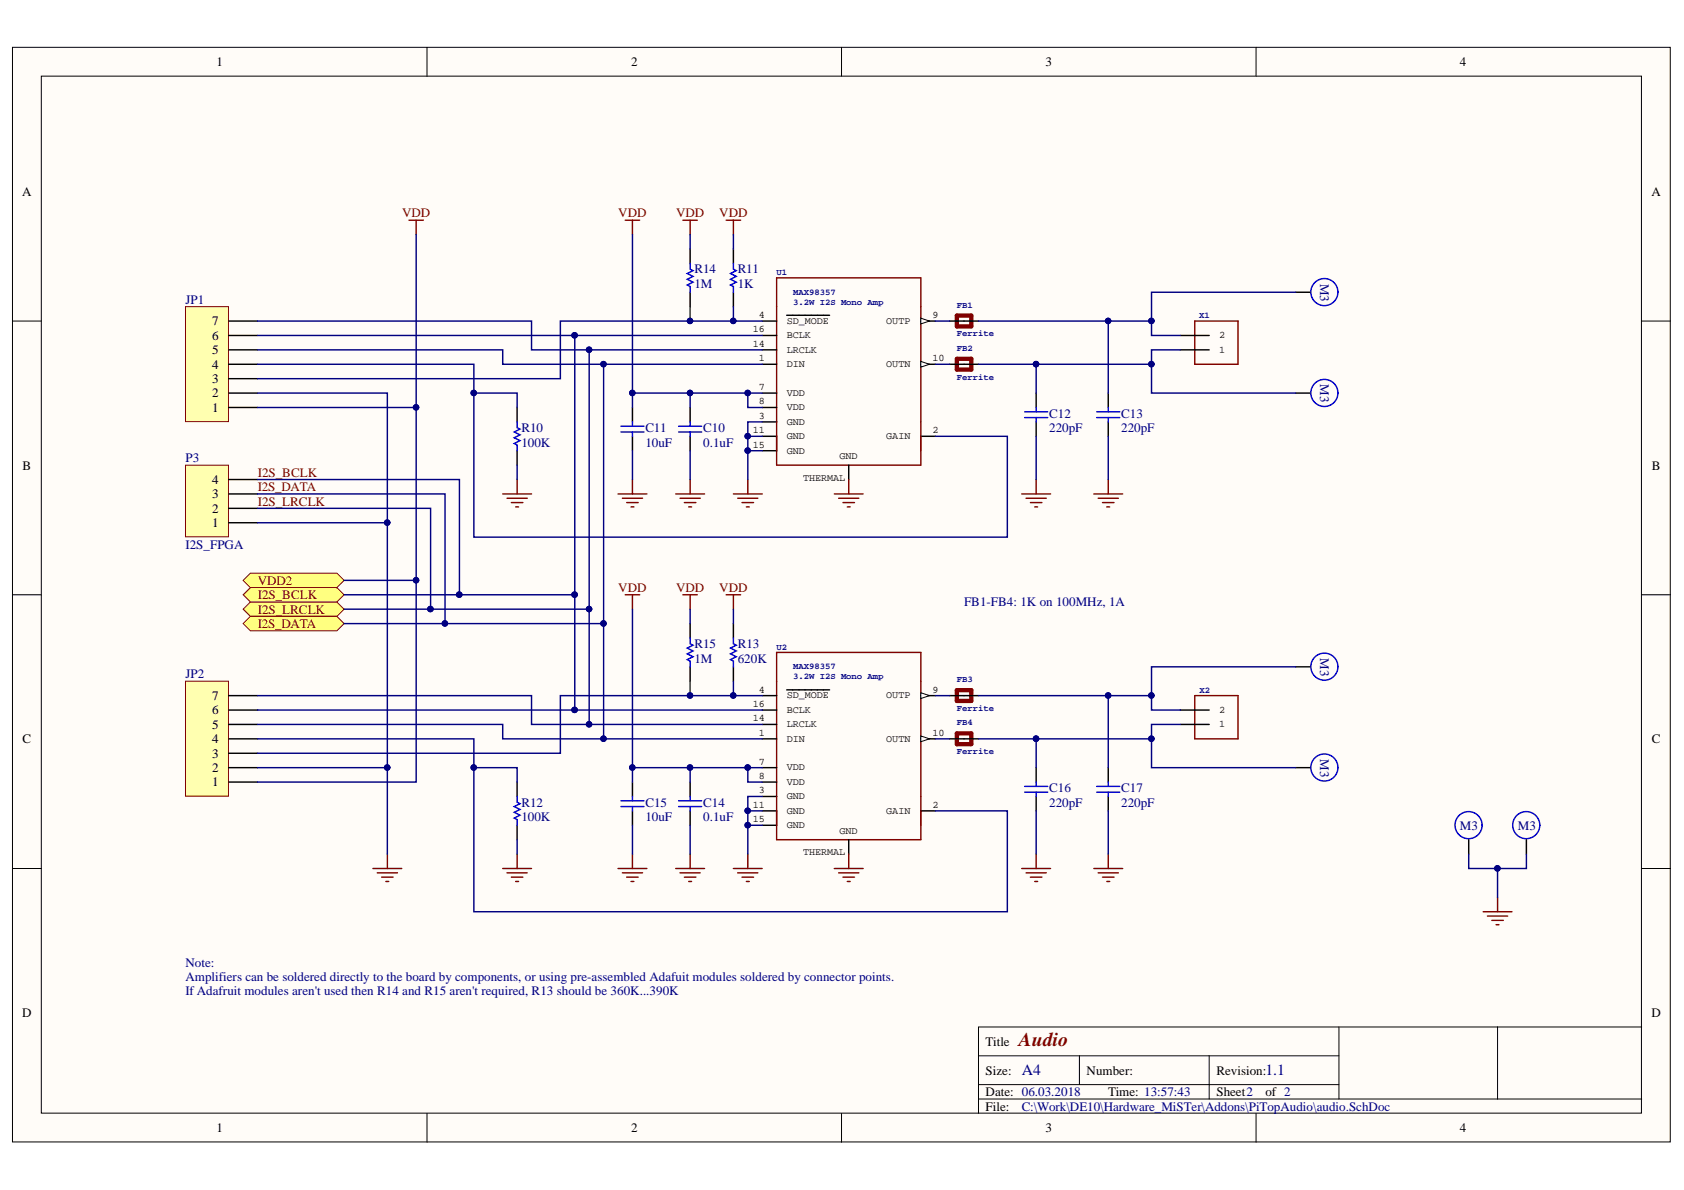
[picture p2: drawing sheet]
<svg xmlns="http://www.w3.org/2000/svg" width="297mm" height="210mm" viewBox="0 0 297 210" stroke-linecap="round" stroke-linejoin="round" font-family="sans-serif">
<g fill="#fffcf8" stroke="#000" stroke-width=".18">
<path d="M2.2 8.3h292.4v193.1h-292.4z"/>
<path d="M7.3 13.4h282.2v182.9h-282.2z"/>
</g>
<g fill="none" stroke="#000" stroke-width=".18">
<path d="M75.3 8.3v5.1M148.4 8.3v5.1M221.6 8.3v5.1M2.2 56.6h5.1M289.6 56.6h5.1M2.2 104.9h5.1M289.6 104.9h5.1M2.2 153.2h5.1M289.6 153.2h5.1M75.3 196.4v5.1M148.4 196.4v5.1M172.6 186.2h63.6"/>
<path d="M172.6 193.9h117M172.6 191.3h63.6M190.4 186.2v5.1M213.3 186.2v7.7M221.6 196.4v5.1M236.2 181.1v12.8M264.2 181.1h-91.6v15.3M289.6 181.1h-25.4v12.8"/>
</g>
<path d="M168.8 55.7h2.5v1.9h-2.5zM168.8 63.3h2.5v1.9h-2.5z" fill="none" stroke="#800000" stroke-width=".76"/>
<path d="M134.4 56.6h2.6M134.4 59.2h2.6M138.8 55.6h7.5M162.4 56.6h2.6M167.5 56.6h5.1M208.2 59.2h5.1M134.4 64.3h2.6M134.4 61.7h2.6M167.5 64.3h5.1M208.2 61.7h5.1" fill="none" stroke="#000" stroke-width=".25"/>
<path d="M72.1 38.8h2.6M73.4 38.8v2.6M110.3 38.8h2.5M111.6 38.8v2.6M120.5 38.8h2.5M121.7 38.8v2.6M210.7 56.6h7.7v7.7h-7.7zM137 74.4v-25.4h25.4v30.5M137 77v5h25.4" fill="none" stroke="#800000" stroke-width=".25"/>
<path d="M162.4 56.1l1.5 .5-1.5 .5z" fill="#fffcf8"/>
<path d="M162.4 56.1l1.5 .5-1.5 .5z" fill="none" stroke="#000" stroke-width=".18"/>
<path d="M162.4 64.3h2.6" fill="none" stroke="#000" stroke-width=".25"/>
<path d="M162.4 63.7l1.5 .6-1.5 .5z" fill="#fffcf8"/>
<path d="M162.4 63.7l1.5 .6-1.5 .5z" fill="none" stroke="#000" stroke-width=".18"/>
<g fill="none" stroke="#000" stroke-width=".25">
<path d="M121.7 43.9v2.6M121.7 51.5v2.6M111.6 71.9v2.5M111.6 77v2.5M121.7 71.9v2.5M121.7 77v2.5M134.4 71.9h2.6M134.4 74.4h2.6M134.4 77h2.6M134.4 69.3h2.6M134.4 79.5h2.6M162.4 77h2.6"/>
<path d="M182.8 69.3v2.6M182.8 74.4v2.6M195.5 69.3v2.6M195.5 74.4v2.6M149.7 82v2.6M134.4 122.7h2.6M134.4 130.3h2.6M134.4 127.8h2.6M134.4 125.2h2.6M138.8 121.7h7.5M162.4 122.7h2.6M167.5 122.7h5.1"/>
<path d="M167.5 130.3h5.1M208.2 127.8h5.1M208.2 125.2h5.1"/>
</g>
<path d="M137 74.4v5.1M162.4 77v5M110.3 104.9h2.5M111.6 104.9v2.6M120.5 104.9h2.5M121.7 104.9v2.6M210.7 122.7h7.7v7.6h-7.7zM137 140.5v-25.4h25.4v30.5M137 143v5.1h25.4" fill="none" stroke="#800000" stroke-width=".25"/>
<g fill="none" stroke="#00f" stroke-width=".25">
<path d="M121.7 46.5v1l.5 .2-1 .5 1 .6-1 .5 1 .5-1 .5 .5 .2v1M109.5 75.2h4.1M109.5 76.2h4.1M111.6 74.4v.8M111.6 76.2v.8M119.7 75.2h4.1M119.7 76.2h4.1M121.7 74.4v.8M121.7 76.2v.8M180.7 72.6h4.1M180.7 73.7h4.1M182.8 71.9v.7"/>
<path d="M182.8 73.7v.7M193.4 72.6h4.1M193.4 73.7h4.1M195.5 71.9v.7M195.5 73.7v.7"/>
</g>
<path d="M168.8 121.7h2.5v1.9h-2.5zM168.8 129.4h2.5v1.9h-2.5z" fill="none" stroke="#800000" stroke-width=".76"/>
<path d="M162.4 122.2l1.5 .5-1.5 .5z" fill="#fffcf8"/>
<path d="M162.4 122.2l1.5 .5-1.5 .5z" fill="none" stroke="#000" stroke-width=".18"/>
<path d="M162.4 130.3h2.6" fill="none" stroke="#000" stroke-width=".25"/>
<path d="M162.4 129.8l1.5 .5-1.5 .5z" fill="#fffcf8"/>
<path d="M162.4 129.8l1.5 .5-1.5 .5z" fill="none" stroke="#000" stroke-width=".18"/>
<g fill="none" stroke="#000" stroke-width=".25">
<path d="M129.4 43.9v2.6M129.4 51.5v2.6M228.5 51.5h2.6M91.2 71.9v2.5M91.2 79.5v2.5M228.5 69.3h2.6M121.7 110v2.5M121.7 117.6v2.6M129.4 110v2.5M129.4 117.6v2.6M228.5 117.6h2.6M91.2 137.9v2.6"/>
<path d="M111.6 137.9v2.6M121.7 137.9v2.6M134.4 137.9h2.6M134.4 135.4h2.6M182.8 135.4v2.5M195.5 135.4v2.5M228.5 135.4h2.6M91.2 145.6v2.5M111.6 143v2.6M121.7 143v2.6M134.4 140.5h2.6M134.4 143h2.6"/>
<path d="M134.4 145.6h2.6M149.7 148.1v2.6M162.4 143h2.6M182.8 140.5v2.5M195.5 140.5v2.5"/>
</g>
<path d="M128.1 38.8h2.5M129.4 38.8v2.6M128.1 104.9h2.5M129.4 104.9v2.6M137 140.5v5.1M162.4 143v5.1" fill="none" stroke="#800000" stroke-width=".25"/>
<g fill="none" stroke="#00f" stroke-width=".25">
<path d="M129.4 46.5v1l.5 .2-1 .5 1 .6-1 .5 1 .5-1 .5 .5 .2v1M91.2 74.4v1l.5 .3-1 .5 1 .5-1 .5 1 .5-1 .5 .5 .3v1M121.7 112.5v1.1l.5 .2-1 .5 1 .5-1 .5 1 .5-1 .5 .5 .3v1M129.4 112.5v1.1l.5 .2-1 .5 1 .5-1 .5 1 .5-1 .5 .5 .3v1M180.7 138.7h4.1M180.7 139.7h4.1M182.8 137.9v.8M182.8 139.7v.8M193.4 138.7h4.1M193.4 139.7h4.1M195.5 137.9v.8M195.5 139.7v.8"/>
<path d="M91.2 140.5v1l.5 .3-1 .5 1 .5-1 .5 1 .5-1 .5 .5 .3v1M109.5 141.3h4.1M109.5 142.3h4.1M111.6 140.5v.8M111.6 142.3v.7M119.7 141.3h4.1M119.7 142.3h4.1M121.7 140.5v.8M121.7 142.3v.7"/>
<circle cx="233.6" cy="51.5" r="2.39"/>
<circle cx="233.6" cy="69.3" r="2.39"/>
<circle cx="233.6" cy="117.6" r="2.39"/>
<circle cx="233.6" cy="135.4" r="2.39"/>
</g>
<path d="M32.7 54.1h7.6v20.3h-7.6z" fill="#ffffb0" stroke="#800000" stroke-width=".18"/>
<path d="M40.3 59.2h5.1M40.3 56.6h5.1M40.3 71.9h5.1M40.3 69.3h5.1M40.3 66.8h5.1M40.3 64.3h5.1M40.3 61.7h5.1" fill="none" stroke="#000" stroke-width=".25"/>
<path d="M32.7 120.2h7.6v20.2h-7.6z" fill="#ffffb0" stroke="#800000" stroke-width=".18"/>
<path d="M40.3 137.9h5.1M40.3 135.4h5.1M40.3 132.9h5.1M40.3 130.3h5.1M40.3 127.8h5.1M40.3 125.2h5.1M40.3 122.7h5.1" fill="none" stroke="#000" stroke-width=".25"/>
<g fill="none" stroke="#800000" stroke-width=".25">
<path d="M88.7 87.1h5.1M89.4 87.9h3.6M90.2 88.6h2M91 89.4h.5M91.2 84.6v2.5M109 87.1h5.1M109.8 87.9h3.5M110.5 88.6h2.1M111.3 89.4h.5M111.6 84.6v2.5M119.2 87.1h5.1M120 87.9h3.5"/>
<path d="M120.7 88.6h2M121.5 89.4h.5M121.7 84.6v2.5M129.4 87.1h5M130.1 87.9h3.6M130.9 88.6h2M131.6 89.4h.6M131.9 84.6v2.5M147.2 87.1h5M147.9 87.9h3.6M148.7 88.6h2M149.5 89.4h.5"/>
<path d="M149.7 84.6v2.5M180.2 87.1h5.1M181 87.9h3.5M181.8 88.6h2M182.5 89.4h.5M182.8 84.6v2.5M192.9 87.1h5.1M193.7 87.9h3.6M194.5 88.6h2M195.2 89.4h.5M195.5 84.6v2.5M65.8 153.2h5.1"/>
<path d="M66.5 154h3.6M67.3 154.7h2M68.1 155.5h.5M68.3 150.7v2.5M88.7 153.2h5.1M89.4 154h3.6M90.2 154.7h2M91 155.5h.5M91.2 150.7v2.5M109 153.2h5.1M109.8 154h3.5M110.5 154.7h2.1"/>
<path d="M111.3 155.5h.5M111.6 150.7v2.5M119.2 153.2h5.1M120 154h3.5M120.7 154.7h2M121.5 155.5h.5M121.7 150.7v2.5M129.4 153.2h5M130.1 154h3.6M130.9 154.7h2M131.6 155.5h.6M131.9 150.7v2.5"/>
<path d="M147.2 153.2h5M147.9 154h3.6M148.7 154.7h2M149.5 155.5h.5M149.7 150.7v2.5M180.2 153.2h5.1M181 154h3.5M181.8 154.7h2M182.5 155.5h.5M182.8 150.7v2.5M192.9 153.2h5.1M193.7 154h3.6"/>
<path d="M194.5 154.7h2M195.2 155.5h.5M195.5 150.7v2.5"/>
</g>
<g fill="#ffff80" stroke="#800000" stroke-width=".18">
<path d="M42.9 107.5l1.3-1.3h15.2l1.3 1.3-1.3 1.2h-15.2z" fill-rule="evenodd"/>
<path d="M42.9 110l1.3-1.3h15.2l1.3 1.3-1.3 1.3h-15.2z" fill-rule="evenodd"/>
<path d="M42.9 104.9l1.3-1.3h15.2l1.3 1.3-1.3 1.3h-15.2z" fill-rule="evenodd"/>
<path d="M42.9 102.4l1.3-1.3h15.2l1.3 1.3-1.3 1.2h-15.2z" fill-rule="evenodd"/>
</g>
<path d="M32.7 82h7.6v12.7h-7.6z" fill="#ffffb0" stroke="#800000" stroke-width=".18"/>
<path d="M40.3 92.2h5.1M40.3 89.7h5.1M40.3 87.1h5.1M40.3 84.6h5.1M259.1 148.1v2.6M269.2 148.1v2.6" fill="none" stroke="#000" stroke-width=".25"/>
<g fill="none" stroke="#00f" stroke-width=".25">
<circle cx="259" cy="145.5" r="2.39"/>
<circle cx="269.2" cy="145.5" r="2.39"/>
</g>
<path d="M264.2 158.3v2.5M261.6 160.8h5.1M262.4 161.6h3.5M263.1 162.3h2.1M263.9 163.1h.5" fill="none" stroke="#800000" stroke-width=".25"/>
<g fill="none" stroke="#000080" stroke-width=".25">
<path d="M45.4 59.2h89M45.4 56.6h48.4v5.1h40.6M73.4 41.4v30.5M101.4 59.2v66M111.6 41.4v27.9h22.8M121.7 41.4v2.5M129.4 41.4v2.5M129.4 54.1v2.5M134.4 56.6h-35.6v10.2h-53.4M165 56.6h2.5M172.6 56.6h30.5v2.6h5.1M195.5 56.6v12.7"/>
<path d="M228.5 51.5h-25.4v5.1M45.4 64.3h38.2v30.4h94.1v-17.7h-12.7M45.4 61.7h43.3v2.6h45.7M45.4 69.3h22.9v66.1M45.4 71.9h28v30.5h-12.7M83.6 69.3h7.6v2.6M103.9 61.7v66.1M106.5 64.3v66M111.6 69.3v2.6M111.6 79.5v5.1M121.7 69.3v2.6M121.7 79.5v5.1"/>
<path d="M131.9 69.3v2.6h2.5M131.9 77h2.5M131.9 79.5h2.5M134.4 74.4h-2.5v10.2M165 64.3h2.5M172.6 64.3h10.2M182.8 64.3v5M182.8 77v7.6M195.5 77v7.6M203.1 64.3v5h25.4M208.2 61.7h-5.1v2.6h-20.3M45.4 89.7h30.6v17.8"/>
<path d="M45.4 87.1h33.1v22.9M45.4 84.6h35.6v20.3M45.4 92.2h22.9M91.2 82v2.6M60.7 110h45.8M60.7 104.9h40.7M60.7 107.5h43.2M73.4 102.4v35.5h-28M111.6 107.5v27.9h22.8M121.7 107.5v2.5M129.4 107.5v2.5M228.5 117.6h-25.4v5.1"/>
<path d="M45.4 135.4h22.9v15.3M45.4 127.8h43.3v2.5h45.7M45.4 125.2h89M45.4 122.7h48.4v5.1h40.6M45.4 130.3h38.2v30.5h94.1v-17.8h-12.7M83.6 135.4h7.6v2.5M111.6 135.4v2.5M121.7 135.4v2.5M129.4 120.2v2.5M131.9 135.4v2.5h2.5M134.4 122.7h-35.6v10.2h-53.4M165 130.3h2.5"/>
<path d="M165 122.7h2.5M172.6 122.7h30.5v2.5h5.1M172.6 130.3h10.2M182.8 130.3v5.1M195.5 122.7v12.7M203.1 130.3v5.1h25.4M208.2 127.8h-5.1v2.5h-20.3M91.2 148.1v2.6M111.6 145.6v5.1M121.7 145.6v5.1M131.9 143h2.5M131.9 145.6h2.5"/>
<path d="M134.4 140.5h-2.5v10.2M182.8 143v7.7M195.5 143v7.7M259.1 150.7v2.5h10.1v-2.5M264.2 153.2v5.1"/>
</g>
<g fill="#000080" stroke="#000080" stroke-width=".18">
<circle cx="182.7" cy="64.2" r=".48"/>
<circle cx="203.1" cy="64.2" r=".48"/>
<circle cx="131.9" cy="79.5" r=".48"/>
<circle cx="131.9" cy="76.9" r=".48"/>
<circle cx="131.9" cy="69.3" r=".48"/>
<circle cx="121.7" cy="69.3" r=".48"/>
<circle cx="195.5" cy="56.6" r=".48"/>
<circle cx="203.1" cy="56.6" r=".48"/>
<circle cx="111.5" cy="69.3" r=".48"/>
<circle cx="121.7" cy="56.6" r=".48"/>
<circle cx="182.7" cy="130.3" r=".48"/>
<circle cx="203.1" cy="130.3" r=".48"/>
<circle cx="131.9" cy="145.5" r=".48"/>
<circle cx="131.9" cy="143" r=".48"/>
<circle cx="131.9" cy="135.4" r=".48"/>
<circle cx="121.7" cy="135.4" r=".48"/>
<circle cx="195.5" cy="122.7" r=".48"/>
<circle cx="203.1" cy="122.7" r=".48"/>
<circle cx="111.5" cy="135.4" r=".48"/>
<circle cx="121.7" cy="122.7" r=".48"/>
<circle cx="83.6" cy="135.4" r=".48"/>
<circle cx="83.6" cy="69.3" r=".48"/>
<circle cx="101.4" cy="59.1" r=".49"/>
<circle cx="101.4" cy="104.9" r=".49"/>
<circle cx="101.4" cy="125.2" r=".49"/>
<circle cx="106.4" cy="64.2" r=".48"/>
<circle cx="106.4" cy="110" r=".48"/>
<circle cx="106.4" cy="130.3" r=".48"/>
<circle cx="78.5" cy="110" r=".48"/>
<circle cx="129.3" cy="56.6" r=".48"/>
<circle cx="129.3" cy="122.7" r=".48"/>
<circle cx="68.3" cy="135.4" r=".48"/>
<circle cx="103.9" cy="127.8" r=".48"/>
<circle cx="103.9" cy="61.7" r=".48"/>
<circle cx="68.3" cy="92.2" r=".48"/>
<circle cx="81" cy="104.9" r=".49"/>
<circle cx="73.4" cy="71.9" r=".48"/>
<circle cx="73.4" cy="102.3" r=".48"/>
<circle cx="103.9" cy="107.4" r=".48"/>
<circle cx="75.9" cy="107.4" r=".49"/>
<circle cx="264.1" cy="153.2" r=".48"/>
</g>
<path d="M121.7 54.1v2.5M121.7 120.2v2.5" fill="none" stroke="#008000" stroke-width=".25"/>
<text font-size="3.4" fill="#800000" x="179.7" y="184.5">Audio</text>
<g font-size="2.7" fill="#000080">
<text x="180.2" y="189.7">A4</text>
<text x="223.2" y="189.7">1.1</text>
</g>
<g font-size="2.3">
<text x="38.2" y="11.7">1</text>
<text x="111.3" y="11.7">2</text>
<text x="184.4" y="11.7">3</text>
<text x="257.5" y="11.7">4</text>
<text x="3.9" y="34.5">A</text>
<text x="291.3" y="34.5">A</text>
<text x="37.4" y="60">6</text>
<text x="37.4" y="57.4">7</text>
<text x="37.4" y="65">4</text>
<text x="37.4" y="62.5">5</text>
<text x="37.4" y="70.1">2</text>
<text x="37.4" y="67.6">3</text>
<text x="37.4" y="72.6">1</text>
<text x="4" y="82.8">B</text>
<text x="291.4" y="82.8">B</text>
<text x="37.4" y="87.9">3</text>
<text x="37.4" y="85.4">4</text>
<text x="37.4" y="93">1</text>
<text x="37.4" y="90.4">2</text>
<text x="37.4" y="126">6</text>
<text x="37.4" y="123.5">7</text>
<text x="4" y="131.1">C</text>
<text x="37.4" y="131.1">4</text>
<text x="37.4" y="128.5">5</text>
<text x="291.4" y="131.1">C</text>
<text x="37.4" y="136.2">2</text>
<text x="37.4" y="133.7">3</text>
<text x="37.4" y="138.7">1</text>
<text x="3.9" y="179.4">D</text>
<text x="291.3" y="179.4">D</text>
<text x="173.9" y="184.5">Title</text>
<text x="173.9" y="189.6">Size:</text>
<text x="191.7" y="189.6">Number:</text>
<text x="214.6" y="189.6">Revision:</text>
<text x="173.9" y="193.4">Date: 06.03.2018</text>
<text x="173.9" y="195.9">File:</text>
<text x="195.5" y="193.4">Time: 13:57:43</text>
<text x="214.6" y="193.4">Sheet2</text>
<text x="223.2" y="193.4">of 2</text>
<text x="38.2" y="199.7">1</text>
<text x="111.3" y="199.7">2</text>
<text x="184.4" y="199.7">3</text>
<text x="257.5" y="199.7">4</text>
</g>
<g font-size="2.3" fill="#800000">
<text x="70.9" y="38.3">VDD</text>
<text x="109.1" y="38.3">VDD</text>
<text x="119.3" y="38.3">VDD</text>
<text x="126.9" y="38.3">VDD</text>
<text x="45.5" y="84.1">I2S_BCLK</text>
<text x="45.5" y="89.2">I2S_LRCLK</text>
<text x="45.5" y="86.6">I2S_DATA</text>
<text x="45.5" y="105.7">I2S_BCLK</text>
<text x="45.5" y="103.2">VDD2</text>
<text x="109.1" y="104.4">VDD</text>
<text x="119.3" y="104.4">VDD</text>
<text x="126.9" y="104.4">VDD</text>
<text x="45.5" y="108.2">I2S_LRCLK</text>
<text x="45.5" y="110.8">I2S_DATA</text>
</g>
<g font-size="2.3" fill="#000080">
<text x="32.7" y="53.6">JP1</text>
<text x="122.5" y="48.2">R14</text>
<text x="122.5" y="50.8">1M</text>
<text x="130.1" y="48.2">R11</text>
<text x="130.1" y="50.8">1K</text>
<text x="232.8" y="50" transform="rotate(90 232.8 50)">M3</text>
<text x="232.8" y="67.8" transform="rotate(90 232.8 67.8)">M3</text>
<text x="92" y="76.2">R10</text>
<text x="113.8" y="76.2">C11</text>
<text x="124" y="76.2">C10</text>
<text x="185.1" y="76.2">220pF</text>
<text x="185.1" y="73.7">C12</text>
<text x="197.8" y="76.2">220pF</text>
<text x="197.8" y="73.7">C13</text>
<text x="32.7" y="81.6">P3</text>
<text x="92" y="78.8">100K</text>
<text x="113.8" y="78.8">10uF</text>
<text x="124" y="78.8">0.1uF</text>
<text x="32.7" y="96.8">I2S_FPGA</text>
<text x="170" y="107">FB1-FB4: 1K on 100MHz, 1A</text>
<text x="32.7" y="119.7">JP2</text>
<text x="122.5" y="114.3">R15</text>
<text x="122.5" y="116.9">1M</text>
<text x="130.1" y="114.3">R13</text>
<text x="130.1" y="116.9">620K</text>
<text x="232.8" y="116.1" transform="rotate(90 232.8 116.1)">M3</text>
<text x="232.8" y="133.9" transform="rotate(90 232.8 133.9)">M3</text>
<text x="92" y="142.3">R12</text>
<text x="113.8" y="142.3">C15</text>
<text x="124" y="142.3">C14</text>
<text x="185.1" y="142.3">220pF</text>
<text x="185.1" y="139.7">C16</text>
<text x="197.8" y="142.3">220pF</text>
<text x="197.8" y="139.7">C17</text>
<text x="92" y="144.8">100K</text>
<text x="113.8" y="144.8">10uF</text>
<text x="124" y="144.8">0.1uF</text>
<text x="257.5" y="146.3">M3</text>
<text x="267.7" y="146.3">M3</text>
<text x="32.7" y="170.5">Note:</text>
<text x="32.7" y="173">Amplifiers can be soldered directly to the board by components, or using pre-assembled Adafuit modules soldered by connector points.</text>
<text x="32.7" y="175.6">If Adafruit modules aren't used then R14 and R15 aren't required, R13 should be 360K...390K</text>
<text x="180.2" y="195.9">C:\Work\DE10\Hardware_MiSTer\Addons\PiTopAudio\audio.SchDoc</text>
</g>
<g font-size="1.8">
<text x="132.8" y="58.6">16</text>
<text x="133.9" y="56.1">4</text>
<text x="138.8" y="57.1">SD_MODE</text>
<text x="138.8" y="59.7">BCLK</text>
<text x="156.3" y="57.1">OUTP</text>
<text x="164.5" y="56.1">9</text>
<text x="215.1" y="59.7">2</text>
<text x="132.8" y="61.2">14</text>
<text x="133.9" y="63.7">1</text>
<text x="138.8" y="62.2">LRCLK</text>
<text x="138.8" y="64.7">DIN</text>
<text x="156.3" y="64.7">OUTN</text>
<text x="164.5" y="63.7">10</text>
<text x="215.1" y="62.2">1</text>
<text x="133.9" y="71.3">8</text>
<text x="133.9" y="68.8">7</text>
<text x="138.8" y="69.8">VDD</text>
<text x="132.8" y="76.4">11</text>
<text x="133.9" y="73.9">3</text>
<text x="138.8" y="72.3">VDD</text>
<text x="138.8" y="74.9">GND</text>
<text x="138.8" y="77.5">GND</text>
<text x="156.3" y="77.5">GAIN</text>
<text x="164.5" y="76.4">2</text>
<text x="132.8" y="79">15</text>
<text x="138.8" y="80">GND</text>
<text x="148.1" y="81">GND</text>
<text x="141.6" y="84.8">THERMAL</text>
<text x="132.8" y="124.7">16</text>
<text x="133.9" y="122.2">4</text>
<text x="138.8" y="123.2">SD_MODE</text>
<text x="138.8" y="125.7">BCLK</text>
<text x="156.3" y="123.2">OUTP</text>
<text x="164.5" y="122.2">9</text>
<text x="215.1" y="125.7">2</text>
<text x="132.8" y="127.2">14</text>
<text x="133.9" y="129.8">1</text>
<text x="138.8" y="128.2">LRCLK</text>
<text x="138.8" y="130.8">DIN</text>
<text x="156.3" y="130.8">OUTN</text>
<text x="164.5" y="129.8">10</text>
<text x="215.1" y="128.2">1</text>
<text x="133.9" y="137.4">8</text>
<text x="133.9" y="134.9">7</text>
<text x="138.8" y="135.9">VDD</text>
<text x="132.8" y="142.5">11</text>
<text x="133.9" y="140">3</text>
<text x="138.8" y="138.4">VDD</text>
<text x="138.8" y="141">GND</text>
<text x="138.8" y="143.5">GND</text>
<text x="156.3" y="143.5">GAIN</text>
<text x="164.5" y="142.5">2</text>
<text x="132.8" y="145">15</text>
<text x="138.8" y="146">GND</text>
<text x="148.1" y="147.1">GND</text>
<text x="141.6" y="150.9">THERMAL</text>
</g>
<g font-size="1.6" fill="#000080">
<text x="137" y="48.5">U1</text>
<text x="139.9" y="52">MAX98357</text>
<text x="139.9" y="53.7">3.2W I2S Mono Amp</text>
<text x="168.8" y="54.2">FB1</text>
<text x="168.8" y="59.3">Ferrite</text>
<text x="211.5" y="56.1">X1</text>
<text x="168.8" y="61.9">FB2</text>
<text x="168.8" y="67">Ferrite</text>
<text x="137" y="114.6">U2</text>
<text x="139.9" y="118.1">MAX98357</text>
<text x="139.9" y="119.8">3.2W I2S Mono Amp</text>
<text x="168.8" y="120.3">FB3</text>
<text x="168.8" y="125.4">Ferrite</text>
<text x="211.6" y="122.2">X2</text>
<text x="168.8" y="127.9">FB4</text>
<text x="168.8" y="133">Ferrite</text>
</g>
</svg>
